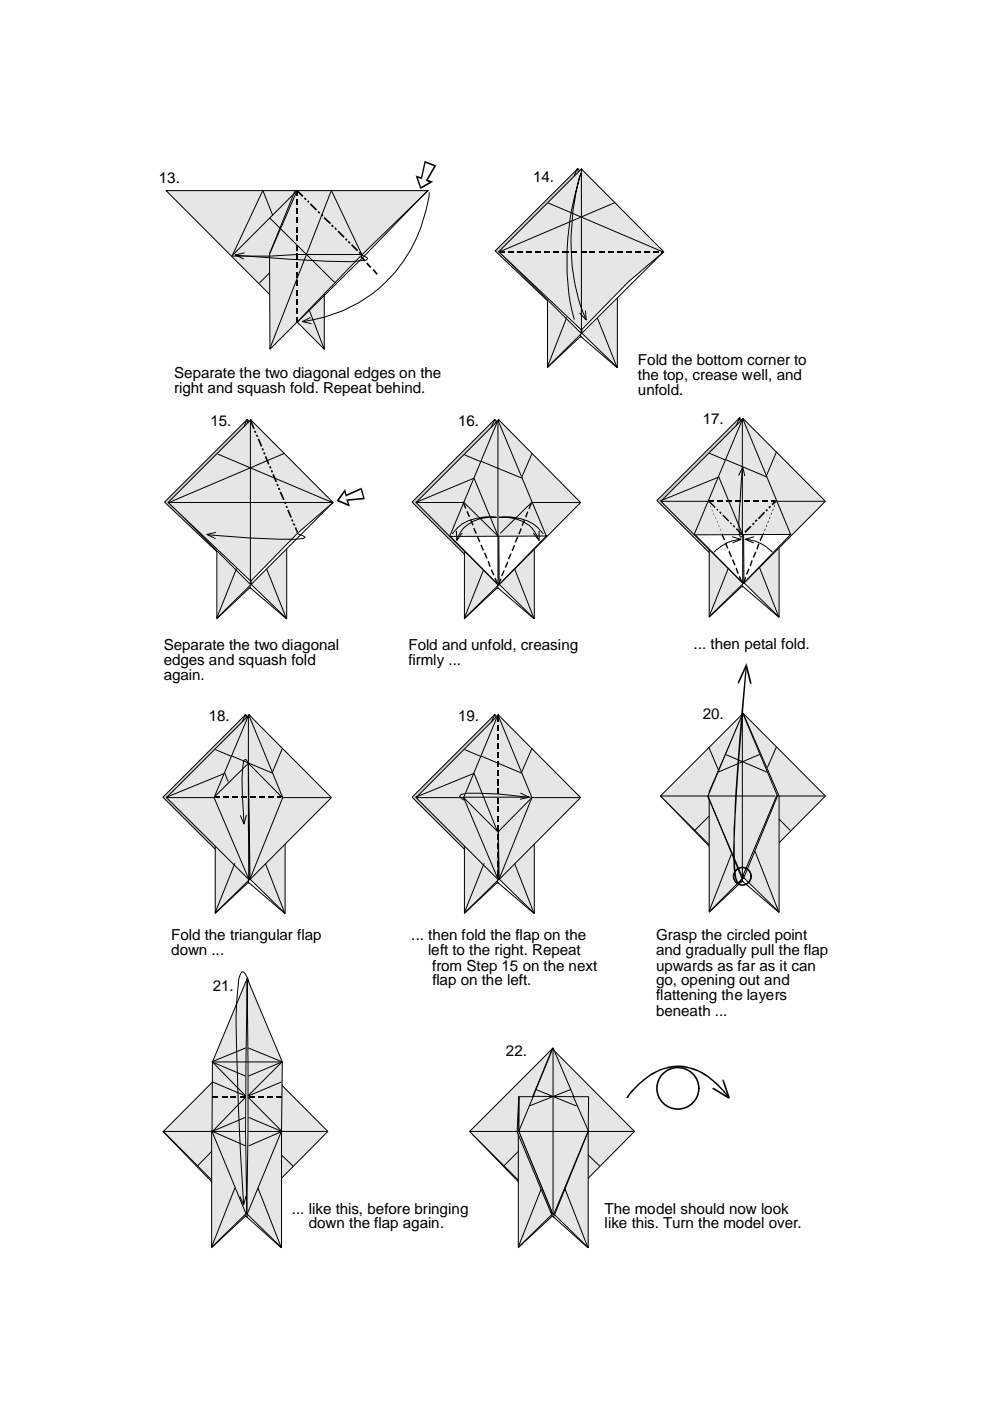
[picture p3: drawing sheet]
<svg xmlns="http://www.w3.org/2000/svg" width="210mm" height="297mm" viewBox="0 0 210 297" stroke-linecap="round" stroke-linejoin="round" font-family="sans-serif">
<path d="M140 168.8l10.7 11M52 252.6v5.3" fill="none" stroke="#000" stroke-width=".21"/>
<path d="M140 168.8l17.6-17.6 17.4 17.6-17.3 17.4h-.2z" fill-rule="evenodd" fill="#e6e6e6"/>
<path d="M140 168.8l17.6-17.6 17.4 17.6-17.3 17.4h-.2z" fill="none" stroke="#000" stroke-width=".21"/>
<path d="M105 53.2l17.5-17.4 17.4 17.4-17.4 16.7z" fill-rule="evenodd" fill="#ccc"/>
<path d="M105 53.2l17.5-17.4 17.4 17.4-17.4 16.7z" fill="none" stroke="#000" stroke-width=".21"/>
<path d="M35.2 40.4h27.5l6 5.9v27.7z" fill-rule="evenodd" fill="#e6e6e6"/>
<path d="M35.2 40.4h27.5l6 5.9v27.7z" fill="none" stroke="#000" stroke-width=".21"/>
<path d="M63 40.4h27.8l-14 13.6-19.6 20-.1-20.1z" fill-rule="evenodd" fill="#e6e6e6"/>
<g fill="none" stroke="#000" stroke-width=".21">
<path d="M49.1 54.3h8M50.1 54.1l11.5 .9 7.9 .4 4.9 .1 3.2-.4 .3-.2-.2-.3-.9-.5M51.8 53.6l-1.9 .4 1.7 .9M55.6 40.6l-6.2 13.4M55.7 40.3l2.1 5.4M57.1 57.9l-2.1 2.1M57.2 46.3l13.8 13.7M62.6 40.4l-5.5 13.4M62.9 40.5l-13.7 13.7M63 40.4h27.8l-14 13.6-19.6 20-.1-20.1zM70.3 40.3l-13.1 33.6M70.4 40.6l6.3 13.4h-13.7l-5.7 .3"/>
<path d="M90.7 40.4l-13.6 14-14 13.9M91 40.8a30.7 30.7 0 0 1-26.7 27.4M65.5 65.6l3.2 8.4M65.8 67.3l-1.7 .9 1.9 .4"/>
</g>
<g fill="#000">
<path d="M62.8 40.3h.4v1.3h-.4zM62.8 42.3h.4v1.2h-.4zM62.8 44.1h.4v1.3h-.4zM62.8 46.1h.4v1.3h-.4zM62.8 48h.4v1.3h-.4zM62.8 49.9h.4v1.3h-.4zM62.8 51.8h.4v1.3h-.4zM62.8 53.7h.4v1.4h-.4zM62.8 55.7h.4v1.2h-.4zM62.8 57.6h.4v1.3h-.4zM62.8 40.5l.3-.3 1.2 1.3-.2 .3zM64.4 42.1l.3-.2 .3 .3-.2 .2z"/>
<path d="M65.1 42.7l.3-.3 .2 .4-.2 .2zM66 43.1l1.2 1.3-.2 .2-1.3-1.2zM67.6 44.7l.3 .4-.3 .2-.3-.3zM68.2 45.3l.4 .4-.3 .2-.3-.3zM68.6 46.3l.2-.3 1.4 1.3-.3 .2zM70.2 47.9l.2-.3 .4 .3-.3 .3zM70.9 48.5l.2-.3 .4 .3-.3 .3zM71.8 48.9l1.3 1.3-.3 .2-1.3-1.3zM73.4 50.5l.3 .3-.3 .3-.2-.4zM74 51.1l.3 .3-.2 .3-.4-.4zM74.7 51.8l1.2 1.2-.2 .3-1.3-1.3zM76 53.6l.3-.2 .3 .3-.2 .3z"/>
<path d="M76.6 54.2l.9 .9-.3 .3-.8-.9zM76.7 54.3l.3-.3zM77.6 55.9l.3-.2 .8 .9-.2 .2zM79.2 57l.9 1-.3 .3-.8-1zM62.8 59.5h.4v1.2h-.4zM62.8 61.4h.4v1.3h-.4zM62.8 63.4h.4v1.2h-.4zM62.8 65.2h.4v1.3h-.4zM62.8 67.2h.4v.9h-.4z"/>
</g>
<path d="M123.3 35.8l7.6 17v25.1l-7.5-7.3-7.3 7.2v-25.4z" fill-rule="evenodd" fill="#e6e6e6"/>
<path d="M123.3 35.8l7.6 17v25.1l-7.5-7.3-7.3 7.2v-25.4z" fill="none" stroke="#000" stroke-width=".21"/>
<path d="M105.8 53.4l17.4 15.6v1.6z" fill="#fff"/>
<path d="M105.8 53.4l17.4 15.6v1.6z" fill="none" stroke="#000" stroke-width=".21"/>
<path d="M132 59l8.7-5.6-17.3 17.2v-1.6z" fill-rule="evenodd" fill="#fff"/>
<path d="M132 59l8.7-5.6-17.3 17.2v-1.6z" fill="none" stroke="#000" stroke-width=".21"/>
<path d="M123.3 35.8l17.4 17.6-7.5 6.4-9.9 10.2-17.6-16.6z" fill-rule="evenodd" fill="#e6e6e6"/>
<path d="M122.3 35.8l-.5 1.5M122.4 35.8l.2 .6M123.3 35.8l17.4 17.6-7.5 6.4-9.9 10.2-17.6-16.6zM123.3 36v33.9M116.2 43l24.3 10.4M130.4 43l-24.7 10.5M116.1 77.9l7-6.6 7.7 6.6M120.1 67.3l-4 10.5M123.1 71l.1 .6M126.7 67.4l4.1 10.4" fill="none" stroke="#000" stroke-width=".21"/>
<g fill="#000">
<path d="M105.8 53.2h1.3v.3h-1.3zM107.8 53.2h1.3v.3h-1.3zM109.6 53.2h1.3v.3h-1.3zM111.6 53.2h1.3v.3h-1.3zM113.5 53.2h1.3v.3h-1.3zM115.4 53.2h1.3v.3h-1.3zM117.3 53.2h1.3v.3h-1.3zM119.2 53.2h1.4v.3h-1.4zM121.2 53.2h1.2v.3h-1.2zM123.1 53.2h1.3v.3h-1.3zM125 53.2h1.2v.3h-1.2zM126.9 53.2h1.3v.3h-1.3z"/>
<path d="M128.9 53.2h1.2v.3h-1.2zM130.7 53.2h1.3v.3h-1.3zM132.7 53.2h1.2v.3h-1.2zM134.6 53.2h1.3v.3h-1.3zM136.5 53.2h1.3v.3h-1.3zM138.4 53.2h1.3v.3h-1.3zM140.3 53.2l.1 .3z"/>
</g>
<path d="M34.9 106.5l17.5-17.6 17.4 17.6-17.4 16.5z" fill-rule="evenodd" fill="#ccc"/>
<path d="M34.9 106.5l17.5-17.6 17.4 17.6-17.4 16.5z" fill="none" stroke="#000" stroke-width=".21"/>
<path d="M53.2 89l7.6 16.9v25.3l-7.5-7.3-7.3 7.2v-25.4z" fill-rule="evenodd" fill="#e6e6e6"/>
<path d="M53.2 89l7.6 16.9v25.3l-7.5-7.3-7.3 7.2v-25.4z" fill="none" stroke="#000" stroke-width=".21"/>
<path d="M35.8 106.5l17.3 15.8v1.6z" fill="#fff"/>
<path d="M35.8 106.5l17.3 15.8v1.6z" fill="none" stroke="#000" stroke-width=".21"/>
<path d="M61.9 112.3l8.7-5.8-17.3 17.4v-1.6z" fill-rule="evenodd" fill="#fff"/>
<path d="M61.9 112.3l8.7-5.8-17.3 17.4v-1.6z" fill="none" stroke="#000" stroke-width=".21"/>
<path d="M35.6 106.5l17.6-17.5 17.4 17.5-7.5 6.6-9.9 10.1z" fill-rule="evenodd" fill="#e6e6e6"/>
<g fill="none" stroke="#000" stroke-width=".21">
<path d="M121.8 67.7a52.4 52.4 0 0 1 .5-27.7l.9-3.3a48.1 48.1 0 0 0 .4 29.5l.6 1.5M124.1 65.9l.2 1.9-1.4-1.4M46.2 96.3l24.2 10.2M52.6 89.7l-.3-.7-.6 1.5M53.1 89.3v33.7M60.3 96.1l-24.7 10.5M35.6 106.5l17.6-17.5 17.4 17.5-7.5 6.6-9.9 10.1zM35.8 106.5h34.5M45.7 112.9l-1.8 .4 1.7 .9M63.1 113.1l1.6 .8-.4 .3-1.6 .1h-3.5l-6-.2-9.1-.7M46 131.2l7-6.6 7.7 6.6M50.1 120.6l-4.1 10.4"/>
<path d="M53 124.1l.1 .6M56.6 120.7l4.1 10.4"/>
</g>
<g fill="#000">
<path d="M53 89.3l.3-.1 .7 1.7-.3 .1zM53.8 91.4l.4-.1 .2 .4-.4 .1zM54.2 92.2l.3-.1 .3 .5-.4 .1zM54.6 93.1l.3-.1 .7 1.6-.3 .1zM55.5 95.1l.3-.1 .2 .4-.4 .1zM55.8 96l.3-.1 .2 .4-.3 .1zM56.1 96.8l.4-.1 .6 1.7-.3 .1zM57.1 98.9l.3-.1 .2 .5h-.4zM57.4 99.8l.3-.1 .2 .4-.3 .1zM57.7 100.6l.4-.1 .7 1.6-.4 .1zM58.6 102.6h.3l.2 .4-.3 .1zM58.9 103.5l.4-.1 .1 .4-.3 .1z"/>
<path d="M59.3 104.3h.3l.8 1.6-.4 .1zM60.2 106.5l.3-.1 .2 .4-.3 .1zM60.5 107.3l.4-.1 .1 .4-.3 .1zM60.9 108.1h.3l.7 1.6-.3 .1zM61.7 110.2l.4-.1 .1 .4-.3 .1zM62.1 111l.3-.1 .3 .5h-.4zM62.5 111.9l.3-.1 .4 1.1-.3 .1z"/>
</g>
<path d="M90.2 34.3l2.1 .9-1.8 3 .9 .4-2.2 1.2-.8-2.3 1 .3z" fill-rule="evenodd" fill="#fff"/>
<g fill="#000">
<path d="M88.1 37.2l.3 .1-.1 .3 .2-.2-.3 .1zM88.4 37.3l1 .3-.1 .4-1-.4zM88.2 37.5l.3-.1 .8 2.3-.2 .2zM90 34.2l.3 .2-.8 3.5-.3-.2zM89.1 39.7l.2 .3-.1 .1-.1-.2 .2-.2zM89.2 37.7l.3 .3h-.2l.1-.4zM90 34.1h.2l-.1 .4 .2-.1zM90.2 34.1l2.1 .9-.1 .3-2.1-.8zM90.3 38.1l.3 .3-.1-.4-.1 .4-.1-.1zM90.5 38l.9 .4v.3l-1-.3zM91.3 38.5l.1 .2v-.3l.5 .2-.4 .1zM89.1 39.7l2.2-1.2 .2 .2-2.2 1.3z"/>
<path d="M92.1 35.1l.1 .2 .1-.3 .2 .1-.1 .2zM92.1 35.1l.3 .2-1.8 3.1-.3-.3z"/>
</g>
<path d="M87.4 106.5l17.5-17.6 17.4 17.6-17.4 17.4z" fill-rule="evenodd" fill="#ccc"/>
<path d="M87.4 106.5l17.5-17.6 17.4 17.6-17.4 17.4z" fill="none" stroke="#000" stroke-width=".21"/>
<path d="M105.7 89l7.6 16.9v25.3l-7.5-7.3-7.3 7.2v-25.4z" fill-rule="evenodd" fill="#e6e6e6"/>
<path d="M105.7 89l7.6 16.9v25.3l-7.5-7.3-7.3 7.2v-25.4z" fill="none" stroke="#000" stroke-width=".21"/>
<path d="M88.2 106.5l17.5-17.5 17.4 17.5-17.3 17.5h-.2z" fill-rule="evenodd" fill="#e6e6e6"/>
<path d="M104.8 89l-.6 1.5M104.9 89l.2 .7M105.6 89.3v33.7M88.2 106.5l17.5-17.5 17.4 17.5-17.3 17.5h-.2zM88.3 106.5h34.6M98.5 131.2l7-6.6 7.7 6.6M102.6 120.6l-4.1 10.4M105.5 124.1l.1 .6M109.1 120.7l4.1 10.4" fill="none" stroke="#000" stroke-width=".21"/>
<path d="M95.4 113.7l10.2-1.1v11.3z" fill="#fff"/>
<path d="M95.4 113.7l10.2-1.1v11.3z" fill="none" stroke="#000" stroke-width=".21"/>
<path d="M105.7 110.9l8.7 1.4 1.4 1.4-10 10.2z" fill-rule="evenodd" fill="#fff"/>
<path d="M105.7 110.9l8.7 1.4 1.4 1.4-10 10.2z" fill="none" stroke="#000" stroke-width=".21"/>
<path d="M105.6 89.1l10.2 24.6h-20.5z" fill="#e6e6e6"/>
<g fill="none" stroke="#000" stroke-width=".21">
<path d="M98.6 96.5l3.2 1.3M102 97.8l8.7 3.6M105.6 89.1l10.2 24.6h-20.5zM105.6 89.4v24.3M112.8 96.2l-2.2 5.1M95.9 113.1a7.8 7.8 0 0 1 4.9-3.2l2.1-.3 2.3 .1a8.4 8.4 0 0 0-7.4 2.9l-.9 1.8M96.8 112.6l.1 2 1.1-1.5M98.3 106.5l7.3 7.2M100.3 101.5l-12.2 5M100.5 101.4l5.1 12.2M112.8 106.5l-6.7 6.6M114.3 112.6v2l-1.2-1.5"/>
<path d="M115.1 113.1a7.8 7.8 0 0 0-4.9-3.2l-2-.3-2.4 .1a8.8 8.8 0 0 1 7 2.3l1.4 2.4"/>
</g>
<g fill="#000">
<path d="M98.1 106.7l.3-.2 .5 1.2-.3 .2zM98.9 108.5l.2-.2 .6 1.2-.3 .2zM99.7 110.3l.2-.2 .5 1.2-.2 .1zM100.3 112l.3-.1 .5 1.2-.3 .1zM101.1 113.8l.2-.1 .6 1.1-.3 .2zM101.9 115.6l.2-.2 .5 1.2-.2 .2zM102.6 117.3l.3-.2 .5 1.2-.3 .2zM108.2 117.3l.3 .2-.6 1.1-.2-.1zM109 115.5l.2 .2-.5 1.2-.2-.2zM109.6 113.7l.3 .2-.5 1.2-.3-.2zM110.4 112l.3 .1-.5 1.2-.3-.2zM111.1 110.2l.2 .1-.5 1.2-.2-.1z"/>
<path d="M111.8 108.4l.2 .2-.4 1.2-.3-.2zM112.5 106.6l.3 .2-.5 1.2-.3-.2zM103.4 119.1l.2-.2 .5 1.2-.3 .2zM104.1 120.8l.2-.1 .5 1.2-.2 .1zM104.8 122.6l.3-.1 .5 1.1-.3 .2zM106.1 122.6l.2 .2-.5 1.2-.2-.2zM106.8 120.8l.2 .2-.5 1.2-.2-.2zM107.5 119.1l.3 .1-.5 1.2-.3-.1z"/>
</g>
<path d="M139.3 106.1l17.5-17.5 17.4 17.5-17.4 17.5z" fill-rule="evenodd" fill="#ccc"/>
<path d="M139.3 106.1l17.5-17.5 17.4 17.5-17.4 17.5z" fill="none" stroke="#000" stroke-width=".21"/>
<path d="M157.6 88.8l7.6 16.8v25.2l-7.5-7.2-7.3 7.2v-25.4z" fill-rule="evenodd" fill="#e6e6e6"/>
<path d="M157.6 88.8l7.6 16.8v25.2l-7.5-7.2-7.3 7.2v-25.4z" fill="none" stroke="#000" stroke-width=".21"/>
<path d="M157.6 88.8l17.4 17.5-17.3 17.3h-.2l-17.4-17.3z" fill-rule="evenodd" fill="#e6e6e6"/>
<path d="M156.7 88.8l-.6 1.4M156.7 88.7l.3 .7M157.5 88.9v33.9M157.6 88.8l17.4 17.5-17.3 17.3h-.2l-17.4-17.3zM140.2 106.3h34.5M150.4 130.8l7-6.6 7.7 6.6M154.5 120.3l-4.1 10.4M157.4 123.9l.1 .6M161 120.3l4.1 10.5" fill="none" stroke="#000" stroke-width=".21"/>
<path d="M147.3 113.3l10.2-1.1v11.4z" fill="#fff"/>
<path d="M147.3 113.3l10.2-1.1v11.4z" fill="none" stroke="#000" stroke-width=".21"/>
<path d="M157.6 110.6l8.7 1.4 1.3 1.3-9.9 10.3z" fill-rule="evenodd" fill="#fff"/>
<path d="M157.6 110.6l8.7 1.4 1.3 1.3-9.9 10.3z" fill="none" stroke="#000" stroke-width=".21"/>
<path d="M157.5 88.8l10.1 24.5-20.4 .1z" fill="#e6e6e6"/>
<g fill="none" stroke="#000" stroke-width=".21">
<path d="M150.5 96.1l3.2 1.4M153.9 97.5l8.7 3.6M157.4 99.3l-.6 8.3-.2 3.3 .1 1.1a1.9 1.9 0 0 0 .4 1.9l.4-.5M157.4 89v24.4M157.5 88.8l10.1 24.5-20.4 .1zM164.6 95.9l-2.1 5.1M152.2 101.2l-12.2 5M152.4 101.1l5 12.1M155.3 113.8l1.8 .5-1.7 .8M156.6 100.8l.9-1.8 .4 1.9M157 114.4a7.9 7.9 0 0 0-5.5 2.6M158.2 114.4a8.2 8.2 0 0 1 5.5 2.6"/>
<path d="M159.9 113.8l-1.9 .5 1.8 .8"/>
</g>
<g fill="#000">
<path d="M150.1 106h1.3v.4h-1.3zM150.2 106.3l.3 .4zM150.5 107.1l.3 .5zM150.9 108l.2 .4zM151.2 108.8l.3 .4zM150.5 106.2l1.2 1.3-.1 .2-1.3-1.2zM151.6 109.6l.3 .4zM152.1 106h1.2v.4h-1.2zM152.1 107.8l.2 .3-.2 .2-.2-.2zM152 110.4l.2 .5zM152.3 111.3l.3 .4zM152.7 108.4l.3 .3-.2 .3-.3-.3z"/>
<path d="M152.7 112.1l.2 .5zM153 113l.2 .4zM153 113.5l.2-.2 .6 1.1-.3 .2zM153.9 106h1.3v.4h-1.3zM153.7 115.2l.2-.2 .5 1.2-.2 .2zM153.3 109.1l1.3 1.2-.2 .3-1.2-1.3zM154.4 117l.3-.2 .5 1.2-.3 .1zM154.9 110.7l.3 .2-.2 .3-.2-.3zM155.5 111.3l.4 .3-.2 .3-.3-.4zM155.2 118.7l.2-.1 .6 1.1-.3 .2zM155.9 106h1.2v.4h-1.2zM156.2 112l1.3 1.2-.2 .3-1.3-1.3z"/>
<path d="M159.1 111.4l.2 .3-1.2 1.3-.3-.3zM157.8 106h1.3v.4h-1.3zM159.3 118.7l.3 .2-.4 1.2-.3-.2zM159.8 110.8l.2 .2-.3 .4-.3-.3zM160.1 117l.3 .1-.5 1.2-.3-.2zM159.7 106h1.3v.4h-1.3zM160 110.4l.4-.3 .2 .2-.3 .4zM160.8 115.2l.2 .1-.4 1.2-.2-.1zM162 108.5l.2 .2-1.2 1.4-.3-.3zM161.5 113.4l.3 .2-.5 1.2-.3-.2zM161.6 106h1.3v.4h-1.3zM161.9 112.9l.1 .2-.2 .4-.1-.2z"/>
<path d="M162.2 112l.1 .2-.2 .4v-.1zM162.6 107.9l.2 .2-.2 .4-.3-.3zM162.6 111.2v.2l-.1 .4-.1-.2zM162.9 110.3l.1 .2-.2 .4-.1-.1zM163.2 107.2l.3 .3-.3 .3-.3-.2zM163.2 109.5l.1 .2-.1 .4-.1-.2zM163.6 108.7l.1 .1-.2 .4-.1-.1zM163.5 106h.8v.4h-.8zM164.4 106l.3 .3-.9 .8-.2-.2zM163.9 107.8l.1 .2-.2 .4-.1-.2zM164.3 107v.1l-.1 .5-.1-.2zM164.5 106.3v.4z"/>
<path d="M156 120.5l.2-.2 .4 1.2-.2 .2zM156.6 122.3l.3-.2 .5 1.2-.3 .2zM158 122.3l.2 .2-.5 1.1-.2-.1zM158.7 120.5l.2 .2-.5 1.2-.2-.2z"/>
</g>
<path d="M34.5 169l17.6-17.5 17.4 17.5-17.4 17.5z" fill-rule="evenodd" fill="#ccc"/>
<path d="M34.5 169l17.6-17.5 17.4 17.5-17.4 17.5z" fill="none" stroke="#000" stroke-width=".21"/>
<path d="M52.8 151.6l7.7 16.9v25.2l-7.5-7.3-7.4 7.2v-25.4z" fill-rule="evenodd" fill="#e6e6e6"/>
<path d="M52.8 151.6l7.7 16.9v25.2l-7.5-7.3-7.4 7.2v-25.4z" fill="none" stroke="#000" stroke-width=".21"/>
<path d="M35.3 169.1l17.5-17.5 17.5 17.5-17.3 17.4h-.3z" fill-rule="evenodd" fill="#e6e6e6"/>
<path d="M52 151.6l-.6 1.4M52 151.5l.2 .7M52.7 151.8v33.8M35.3 169.1l17.5-17.5 17.5 17.5-17.3 17.4h-.3zM35.5 169.1h34.4M45.6 193.7l7.1-6.6 7.7 6.6M49.8 183.1l-4.2 10.4M52.7 186.7v.6M56.3 183.2l4.1 10.4" fill="none" stroke="#000" stroke-width=".21"/>
<path d="M52.7 151.6l7.2 17.5-6.9 17.3-.3-24.6v24.6l-7.3-17.3z" fill-rule="evenodd" fill="#e6e6e6"/>
<path d="M45.7 158.9l3.2 1.4M52.7 151.8v24.4M52.7 151.6l7.2 17.5-6.9 17.3-.3-24.6v24.6l-7.3-17.3zM59.9 158.7l-2.2 5.1M47.5 164l-12.2 5M47.7 163.9l.6 1.7M49.2 160.3l8.6 3.6" fill="none" stroke="#000" stroke-width=".21"/>
<path d="M45.4 168.9h1.3v.3h-1.3zM47.3 168.9h1.3v.3h-1.3zM49.2 168.9h1.3v.3h-1.3zM51.1 168.9h1.3v.3h-1.3zM53.1 168.9h1.3v.3h-1.3zM54.9 168.9h1.3v.3h-1.3zM56.9 168.9h1.3v.3h-1.3zM58.8 168.9h.8v.3h-.8z" fill="#000"/>
<path d="M73.2 104l.2 1 3.2-1.4 .6 2.1-3.5 .3 .3 1.1-2.4-1z" fill-rule="evenodd" fill="#fff"/>
<g fill="#000">
<path d="M71.5 106l.2 .3-.1-.4-.1 .4-.1-.1zM71.6 105.9l2.4 1.1-.1 .3-2.4-1zM73 104.1l.2-.2 .3 1-.3 .2zM73 103.9l.2 .3-1.5 2.1-.2-.3zM73.2 103.7v.2l-.2 .2 .2 .1-.2-.3zM73.2 104.9l.3 .3-.2 .1-.1-.2 .3-.2zM73.4 105.9h.3v.3v-.3l-.2 .2zM73.7 105.9l3.5-.4v.4l-3.5 .3zM73.5 106.1l.2-.2 .4 1.1-.3 .2zM74 107l-.2 .2 .3-.2 .1 .4-.3-.1zM73.2 104.9l3.3-1.4 .2 .2-3.2 1.5zM76.5 103.5l.2-.1-.2 .3h.2z"/>
<path d="M76.5 103.7l.2-.2 .6 2.1-.3 .2zM77.2 105.5l-.2 .3 .3-.2 .1 .3h-.2z"/>
</g>
<path d="M45.5 168.9l7.2-7.1 7.2 7.3M52.2 172.8l-.5 1.9-.7-1.8M52.6 161.7l-.6-.7-.4 .4-.3 3.6 .4 9.4" fill="none" stroke="#000" stroke-width=".21"/>
<path d="M87.4 169l17.5-17.5 17.4 17.5-17.4 17.5z" fill-rule="evenodd" fill="#ccc"/>
<path d="M87.4 169l17.5-17.5 17.4 17.5-17.4 17.5z" fill="none" stroke="#000" stroke-width=".21"/>
<path d="M105.7 151.6l7.6 16.9v25.2l-7.5-7.3-7.3 7.2v-25.4z" fill-rule="evenodd" fill="#e6e6e6"/>
<path d="M105.7 151.6l7.6 16.9v25.2l-7.5-7.3-7.3 7.2v-25.4z" fill="none" stroke="#000" stroke-width=".21"/>
<path d="M105.7 151.6l17.4 17.5-17.3 17.4h-.2l-17.4-17.4z" fill-rule="evenodd" fill="#e6e6e6"/>
<path d="M104.8 151.6l-.6 1.4M104.8 151.5l.3 .7M105.6 151.8v33.8M105.7 151.6l17.4 17.5-17.3 17.4h-.2l-17.4-17.4zM88.3 169.1h34.6M98.5 193.7l7-6.6 7.7 6.6M102.6 183.1l-4.1 10.4M105.5 186.7l.1 .6M109.1 183.2l4.1 10.4" fill="none" stroke="#000" stroke-width=".21"/>
<path d="M105.6 151.6l7.2 17.5-7 17.3-.1-10-.1 10-7.3-17.3z" fill-rule="evenodd" fill="#e6e6e6"/>
<path d="M98.6 158.9l3.2 1.4M105.6 151.6l7.2 17.5-7 17.3-.1-10-.1 10-7.3-17.3zM112.8 158.7l-2.2 5.1M98.2 169h14.2M98.3 169.1l7.3 7.3 7.1-7.2M100.3 164l-12.2 5M100.5 163.9l4.9 12.2M102 160.3l8.7 3.6M110.4 168.2l1.8 .8-1.9 .4M111.9 169l-6.2-.7-6.6-.1-1.3 .2-.3 .5 .9 .7" fill="none" stroke="#000" stroke-width=".21"/>
<g fill="#000">
<path d="M105.3 151.8h.4v1.3h-.4zM105.3 153.8h.4v1.3h-.4zM105.3 155.6h.4v1.3h-.4zM105.3 157.6h.4v1.3h-.4zM105.3 159.5h.4v1.3h-.4zM105.3 161.4h.4v1.3h-.4zM105.3 163.4h.4v1.2h-.4zM105.3 165.2h.4v1.4h-.4zM105.3 167.2h.4v1.2h-.4zM105.3 169.1h.4v1.3h-.4zM105.3 171h.4v1.2h-.4zM105.3 172.9h.4v1.3h-.4z"/>
<path d="M105.3 174.9h.4v1.2h-.4zM105.3 176.7h.4v1.3h-.4zM105.3 178.7h.4v1.2h-.4zM105.3 180.6h.4v1.3h-.4zM105.3 182.5h.4v1.3h-.4zM105.3 184.4h.4v1.3h-.4z"/>
</g>
<path d="M157.6 151.2l7.6 17.6v24.6l-7.6-7.4-7.2 7.3v-25.5z" fill-rule="evenodd" fill="#e6e6e6"/>
<path d="M157.5 151.4v33.9M157.6 151.2l7.6 17.6v24.6l-7.6-7.4-7.2 7.3v-25.5zM140.2 168.8h34.5M150.4 193.4l7-6.6 7.7 6.6M155 181.2l-4.6 12M157.4 186.4l.1 .6M160.1 180.5l5 12.8" fill="none" stroke="#000" stroke-width=".21"/>
<path d="M157.5 151.2l7.3 17.6-7.1 17.2h-.5l-7.1-17.2z" fill-rule="evenodd" fill="#e6e6e6"/>
<path d="M150.3 158.4l2.1 5M153.8 160l8.8 3.7M157.4 151.5v34.5M157.5 151.2l7.3 17.6-7.1 17.2h-.5l-7.1-17.2zM161 160l-8.7 3.7M164.6 158.4l-1.9 4.3M150.1 168.8h14.2M150.3 173.1l-3 3M164.7 168.7l-7.3 17.3-7.4-17.2M165.2 173.7l2.4 2.4M34.5 239.9l10.7 11" fill="none" stroke="#000" stroke-width=".21"/>
<circle cx="157.4" cy="185.8" r="1.86" fill="none" stroke="#000" stroke-width=".34"/>
<g fill="#000">
<path d="M158.1 141l.2 .3-1.6 3.5-.2-.2zM156.5 144.6l.2 .2-.1 .2-.2-.3zM158.2 140.6l.2 .5-.3 .1 .2 .1-.2-.3zM158.1 141.2l.3-.1 .9 3.7-.3 .1zM159 144.9l.3-.1v.2l-.3 .1zM157.6 185.4h.1l-.1 .2zM158.1 141.5l.2 .1-1.5 18.7a175.1 175.1 0 0 0-.8 24.5l.1 1.3a.84 .84 0 0 0 .5 .9 1.23 1.23 0 0 0 .7-1l.3-.6 .2 .1-.4 1a.88 .88 0 0 1-1.1 .7l-.3-.6-.4-1.8a163.8 163.8 0 0 1 .4-17.4z"/>
<circle cx="158.2" cy="141.5" r=".13"/>
</g>
<path d="M52.1 222.4l17.4 17.5-17.3 17.4h-.2l-17.4-17.4z" fill-rule="evenodd" fill="#e6e6e6"/>
<path d="M52.1 222.4l17.4 17.5-17.3 17.4h-.2l-17.4-17.4z" fill="none" stroke="#000" stroke-width=".21"/>
<path d="M52.1 222.4l7.6 17.5v24.6l-7.5-7.3-7.3 7.2v-24.5z" fill-rule="evenodd" fill="#e6e6e6"/>
<path d="M34.7 239.9h34.6M52 222.6v33.8M52.1 222.4l7.6 17.5v24.6l-7.5-7.3-7.3 7.2v-24.5zM49.8 251.9l-4.9 12.5M52.4 252.8v5.4M54.6 251.7l5 12.7M44.9 264.5l7.3-6.7 7.4 6.7" fill="none" stroke="#000" stroke-width=".21"/>
<path d="M52.4 207.5l7.5 17.7-.2 14.6-7.3 17.6-.2-.1-7.2-17.4v-14.7z" fill-rule="evenodd" fill="#e6e6e6"/>
<path d="M52.4 207.5l7.5 17.7-.2 14.6-7.3 17.6-.2-.1-7.2-17.4v-14.7zM44.9 239.9h15M44.8 244.2l-2.9 3M59.7 244.9l2.4 2.3" fill="none" stroke="#000" stroke-width=".21"/>
<path d="M52.4 207.5l.2 32.4-.3 17.4-.2-17.4z" fill-rule="evenodd" fill="#fff"/>
<g fill="none" stroke="#000" stroke-width=".21">
<path d="M52.4 207.5l.2 32.4-.3 17.4-.2-17.4zM52.7 208.1a2.3 2.3 0 0 0-1.4-2.1l-.7 1.5-.6 8.3a734.4 734.4 0 0 0 1.6 39.4M45 225.2l7.1 7.2-7.1-3M52 236.9l-7 3M52.1 232.6l-7.1 7.3 7.1 3M52.1 222.2l-7.1 2.9M52.7 232.7l7.1 7.2M52.7 222.2l7 2.9M52.7 228.1l7.1-2.9-7.2 7.2M52.7 236.9l7.1 3M59.6 225.2h-14.6l7 2.9M59.7 229.4l-7 3"/>
<path d="M59.8 239.9l-7.1 3M99.6 239.9l10.6 11M52.2 253.6l-.6 1.9-.7-1.8M117 252.6v5.3"/>
</g>
<path d="M45 232.4h1.3v.3h-1.3zM47 232.4h1.3v.3h-1.3zM48.9 232.4h1.2v.3h-1.2zM50.8 232.4h1.3v.3h-1.3zM52.7 232.4h1.3v.3h-1.3zM54.6 232.4h1.3v.3h-1.3zM56.6 232.4h1.2v.3h-1.2zM58.4 232.4h1.3v.3h-1.3z" fill="#000"/>
<path d="M99.6 239.9l17.5-17.5 17.4 17.5-17.2 17.4h-.3z" fill-rule="evenodd" fill="#e6e6e6"/>
<path d="M99.6 239.9l17.5-17.5 17.4 17.5-17.2 17.4h-.3z" fill="none" stroke="#000" stroke-width=".21"/>
<path d="M117.1 222.4l7.6 17.5v24.6l-7.4-7.3-7.4 7.2v-24.5z" fill-rule="evenodd" fill="#e6e6e6"/>
<path d="M99.7 239.9h34.5M117 222.6v33.8M117.1 222.4l7.6 17.5v24.6l-7.4-7.3-7.4 7.2v-24.5zM114.8 251.9l-4.9 12.5M117.4 252.8v5.4M119.6 251.7l5 12.7M109.9 264.5l7.3-6.7 7.4 6.7" fill="none" stroke="#000" stroke-width=".21"/>
<path d="M117.3 222.2l4.4 10.3h3.1l-.1 7.3-7.3 17.6-.2-.1-7.2-17.4 .1-7.4h2.9z" fill-rule="evenodd" fill="#e6e6e6"/>
<path d="M109.9 239.9h15.1M113.1 232.4l-3.1 7.5M113.6 231l8.6 3.5M117.3 222.2l4.4 10.3h3.1l-.1 7.3-7.3 17.6-.2-.1-7.2-17.4 .1-7.4h2.9zM117.3 222.4v34.7M121 231l-8.7 3.5M121.5 232.4l3.3 7.5M124.7 239.9l-7.1 17.6M109.8 244.2l-3 3M124.7 244.9l2.4 2.3" fill="none" stroke="#000" stroke-width=".21"/>
<path d="M110 232.5v7.3l6.9 16.9v.7l-7.3-17.4z" fill-rule="evenodd" fill="#ccc"/>
<path d="M110 232.5v7.3l6.9 16.9v.7l-7.3-17.4zM112.9 232.4l8.6 .1" fill="none" stroke="#000" stroke-width=".21"/>
<circle cx="143.7" cy="230.7" r="4.4" fill="none" stroke="#000" stroke-width=".34"/>
<g fill="#000">
<path d="M135.5 229.6a11.2 11.2 0 0 1 11.7-3.1 18.4 18.4 0 0 1 7.2 5.8l-.2 .2a18.4 18.4 0 0 0-6.2-5.3 10.2 10.2 0 0 0-10 .8 17.7 17.7 0 0 0-4.9 4.9l-.3-.3 .5-.6zM132.8 232.6l.2 .1-.1 .1zM151 230.8l.2-.2 .2 .1-.3 .2zM153.2 229.1h.3l1.3 3.7-.4 .1zM153.1 229l.3-.1 .1 .2h-.3zM151.1 230.9l.3-.2 3.3 2-.3 .2zM154.4 232.9l.4-.1z"/>
<circle cx="154.3" cy="232.4" r=".13"/>
</g>
<g font-size="3.2">
<text x="33.7" y="38.7">13.</text>
<text x="113" y="38.6">14.</text>
<text x="135.2" y="77.3">Fold the bottom corner to</text>
<text x="36.9" y="83.4">right and squash fold. Repeat behind.</text>
<text x="36.9" y="80.2">Separate the two diagonal edges on the</text>
<text x="135.2" y="80.5">the top, crease well, and</text>
<text x="135.2" y="83.8">unfold.</text>
<text x="149" y="89.9">17.</text>
<text x="44.6" y="90.3">15.</text>
<text x="97.1" y="90.3">16.</text>
<text x="34.7" y="137.9">Separate the two diagonal</text>
<text x="86.6" y="137.9">Fold and unfold, creasing</text>
<text x="147.1" y="137.5">... then petal fold.</text>
<text x="34.7" y="141.1">edges and squash fold</text>
<text x="86.6" y="141.1">firmly ...</text>
<text x="34.7" y="144.2">again.</text>
<text x="44.3" y="152.8">18.</text>
<text x="97.1" y="152.8">19.</text>
<text x="149" y="152.5">20.</text>
<text x="36.3" y="202.6">down ...</text>
<text x="36.3" y="199.3">Fold the triangular flap</text>
<text x="87.2" y="199.3">... then fold the flap on the</text>
<text x="90.8" y="202.6">left to the right. Repeat</text>
<text x="139.1" y="199.3">Grasp the circled point</text>
<text x="139.1" y="202.6">and gradually pull the flap</text>
<text x="91.6" y="205.8">from Step 15 on the next</text>
<text x="91.7" y="208.9">flap on the left.</text>
<text x="139.1" y="205.8">upwards as far as it can</text>
<text x="139.1" y="208.9">go, opening out and</text>
<text x="45.1" y="210.2">21.</text>
<text x="139.1" y="212.1">flattening the layers</text>
<text x="139.1" y="215.3">beneath ...</text>
<text x="107.3" y="224">22.</text>
<text x="61.9" y="257.3">... like this, before bringing</text>
<text x="128.2" y="257.3">The model should now look</text>
<text x="65.4" y="260.5">down the flap again.</text>
<text x="128.2" y="260.5">like this. Turn the model over.</text>
</g>
</svg>
